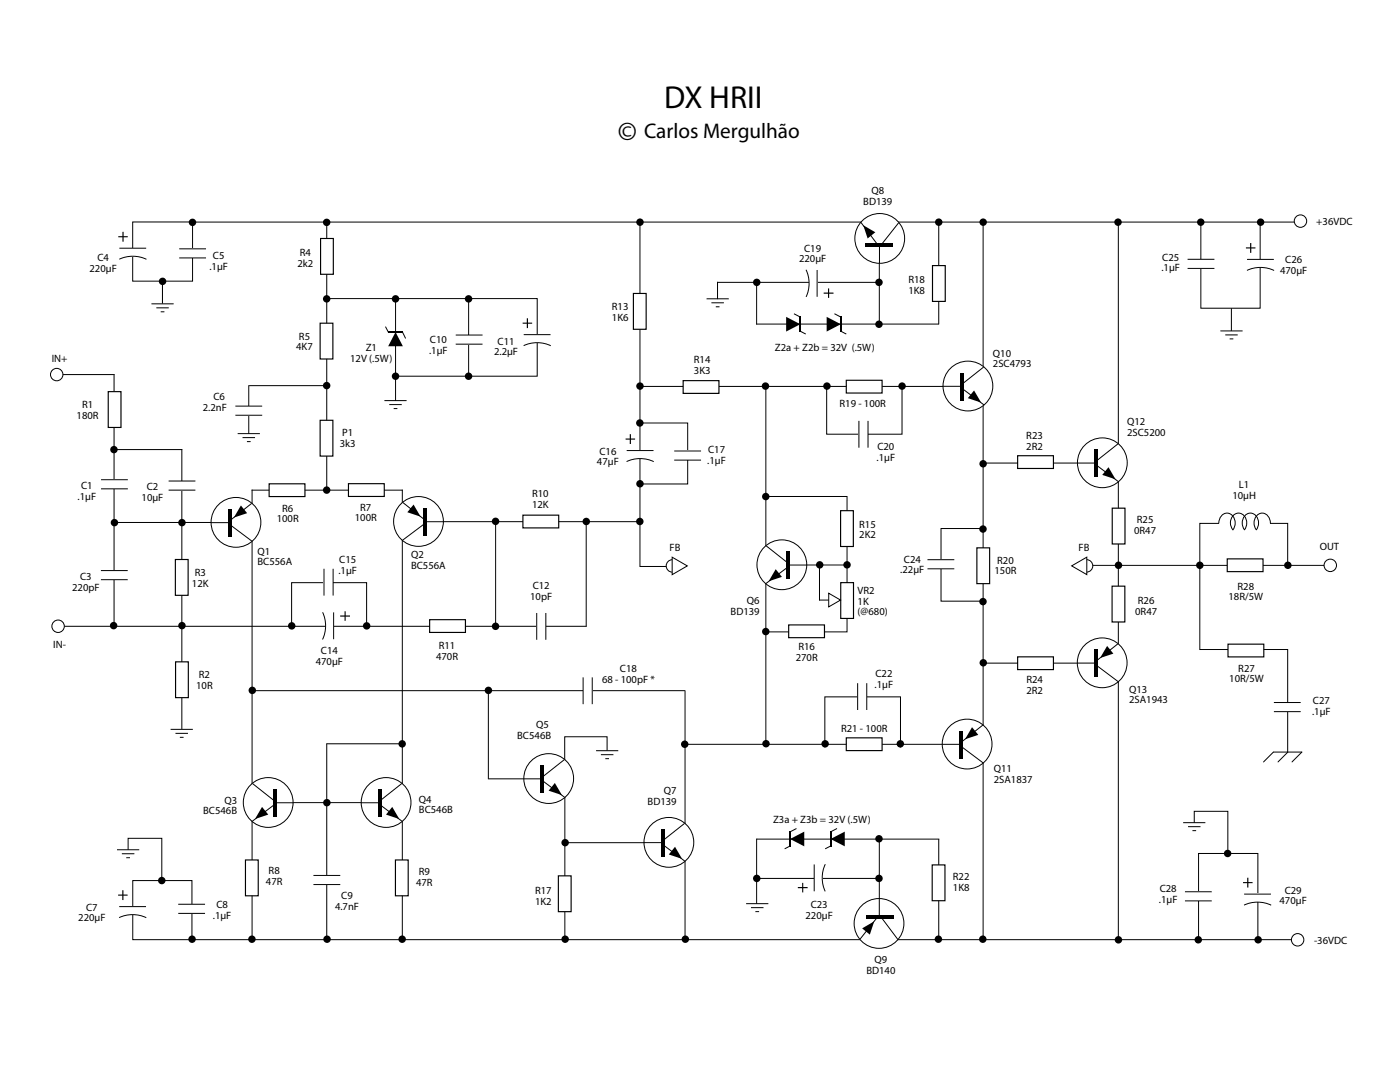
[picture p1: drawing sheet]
<svg xmlns="http://www.w3.org/2000/svg" width="279mm" height="216mm" viewBox="0 0 279 216" stroke-linecap="round" stroke-linejoin="round" font-family="sans-serif">
<!-- layer: Layer 2 -->
<g fill="none" stroke="#000" stroke-width=".2">
<path d="M26.5 44.3h11.9v11.8h-11.9zM65.4 59.6h41.8v15.5h-28.1M239.7 44.4v17.1h11.8v-17.1M165 77.3v9.3h15v-9.3M127.8 84.4h9.4v12.2h-9.4M152.8 99.1h16.2v27h-16.2M196 105.5h-8.2v14.5h8.2M239.4 112.7v-8.3h17.6v8.5M239.4 113.2v16.4h17.6v20.5M58.2 124.8v-8.5h15v8.5M121.2 149.8v-2.8h-8.5v4.7M164.6 149.1v-10h15.1v10"/>
<path d="M26.5 175.7h11.8v11.8h-11.8zM238.3 164.2v-2.3h6.7v8.1M239.2 187.4v-17.1h11.8v17.1"/>
</g>
<path d="M223.2 44.6v142.9z" fill="#fff" stroke="#000" stroke-width=".2"/>
<g fill="none" stroke="#000" stroke-width=".2">
<path d="M127.7 77.1h65.2M196.2 92.4h20.6M88.4 104.1h39.3M215.3 112.8h51.4M50.4 137.8h86.4M196.2 132.3h20.6M97.5 155.4h9M136.7 148.5h56.2M58.2 160.2h13.9M112.9 168.1h16.1M151 167.4h36.5M151 175.3h24.7"/>
<path d="M38.3 187.5h220.9"/>
</g>
<g fill="#fff" stroke="#000" stroke-width=".2">
<path d="M80.3 97.7v89.8z"/>
<path d="M112.7 158.7v28.8z"/>
<path d="M127.7 44.8v68.3z"/>
<path d="M136.7 137.9v49.6z"/>
<path d="M175.5 167.3v20.2z"/>
<path d="M187.3 167.4v20.1z"/>
<path d="M196.2 44.6v142.9z"/>
<path d="M151 167.3v13z"/>
<path d="M97.5 138v17.5z"/>
<path d="M50.3 97.7v89.8z"/>
<path d="M36.3 89.6v55.9z"/>
<path d="M34.1 145.5h4.4z"/>
<path d="M35 146.3h2.5z"/>
<path d="M35.9 147.1h.7z"/>
<path d="M23.4 169.6h4.4z"/>
<path d="M24.3 170.4h2.5z"/>
<path d="M25.2 171.1h.7z"/>
<path d="M148.9 180.3h4.4z"/>
<path d="M149.9 181.1h2.5z"/>
<path d="M150.8 181.9h.7z"/>
<path d="M141 59.6h4.4z"/>
<path d="M142 60.4h2.5z"/>
<path d="M142.9 61.2h.7z"/>
<path d="M30.2 60.6h4.5z"/>
<path d="M31.2 61.4h2.5z"/>
<path d="M32.1 62.2h.7z"/>
</g>
<g fill="#fff" stroke="#000" stroke-width=".23">
<path d="M78.9 171.6h2.6v7.1h-2.6z"/>
<path d="M126.4 58.6h2.6v7.1h-2.6z"/>
<path d="M111.4 174.8h2.6v7.1h-2.6z"/>
<path d="M186 172.6h2.6v7.1h-2.6z"/>
<path d="M49 171.6h2.5v7.1h-2.5z"/>
<path d="M35 111.6h2.5v7.2h-2.5z"/>
</g>
<circle cx="83.5" cy="104.1" r="5" fill="#fff"/>
<g fill="none" stroke="#000" stroke-width=".2">
<path d="M80.4 100.3l4.2 3.3M84.6 104.6l-4.3 3.2M84.8 104.1h3.7"/>
<circle cx="83.5" cy="104.1" r="5"/>
</g>
<path d="M82.5 100.7l1.4 2.4-2.6-.9zM84.5 101.4h.6v5.5h-.6z" fill="#000"/>
<circle cx="175.4" cy="184.3" r="5" fill="#fff"/>
<g fill="none" stroke="#000" stroke-width=".2">
<path d="M175.5 179.3v3.6M175 183.2l-3.4 4.2M176 183.2l3.2 4.3"/>
<circle cx="175.4" cy="184.3" r="5"/>
</g>
<path d="M172.7 182.7h5.6v.6h-5.6zM172.1 185.2l2.4-1.4-.9 2.7z" fill="#000"/>
<circle cx="193" cy="148.5" r="5" fill="#fff"/>
<g fill="none" stroke="#000" stroke-width=".2">
<path d="M188 148.5h3.7M191.9 149l4.3 3.2M196.1 144.7l-4.2 3.3"/>
<circle cx="193" cy="148.5" r="5"/>
</g>
<path d="M191.4 145.8h.7v5.6h-.7zM194 145.1l1.2 1.5-2.6 .9z" fill="#000"/>
<circle cx="220" cy="132.3" r="5" fill="#fff"/>
<g fill="none" stroke="#000" stroke-width=".2">
<path d="M215 132.3h3.7M218.9 132.8l4.3 3.2M223.1 128.5l-4.2 3.3"/>
<circle cx="220" cy="132.3" r="5"/>
</g>
<path d="M218.4 129.6h.6v5.5h-.6zM220.9 128.9l1.3 1.5-2.7 .9z" fill="#000"/>
<circle cx="77.1" cy="160.1" r="5" fill="#fff"/>
<g fill="none" stroke="#000" stroke-width=".2">
<path d="M80.2 156.3l-4.2 3.4M72.1 160.2h3.6M76 160.7l4.3 3.2"/>
<circle cx="77.1" cy="160.1" r="5"/>
</g>
<path d="M75.5 157.4h.6v5.6h-.6zM78.3 161l1.4 2.4-2.7-.9z" fill="#000"/>
<circle cx="193.2" cy="77" r="5" fill="#fff"/>
<g fill="none" stroke="#000" stroke-width=".2">
<path d="M188.2 77.1h3.7M192.1 77.6l4.3 3.2M196.3 73.2l-4.2 3.4"/>
<circle cx="193.2" cy="77" r="5"/>
</g>
<path d="M191.6 74.3h.6v5.6h-.6zM194.4 77.9l1.4 2.4-2.6-.9z" fill="#000"/>
<circle cx="220" cy="92.3" r="5" fill="#fff"/>
<g fill="none" stroke="#000" stroke-width=".2">
<path d="M215 92.4h3.7M218.9 92.9l4.3 3.2M223.1 88.6l-4.2 3.3"/>
<circle cx="220" cy="92.3" r="5"/>
</g>
<path d="M218.4 89.7h.7v5.5h-.7zM221.2 93.2l1.4 2.4-2.6-.8z" fill="#000"/>
<circle cx="133.5" cy="168.1" r="5" fill="#fff"/>
<g fill="none" stroke="#000" stroke-width=".2">
<path d="M128.5 168.1h3.7M132.4 168.6l4.3 3.3M136.6 164.3l-4.2 3.3"/>
<circle cx="133.5" cy="168.1" r="5"/>
</g>
<path d="M131.9 165.4h.7v5.6h-.7zM134.7 169l1.4 2.4-2.6-.9z" fill="#000"/>
<circle cx="53.5" cy="160.1" r="5" fill="#fff"/>
<g fill="none" stroke="#000" stroke-width=".2">
<path d="M50.4 156.3l4.2 3.4M54.6 160.7l-4.3 3.2M54.8 160.2h3.7"/>
<circle cx="53.5" cy="160.1" r="5"/>
</g>
<g fill="#000">
<path d="M78.9 66.3l1.5 2.8h-2.9zM52.3 161l1.2 1.5-2.6 .9zM54.5 157.4h.6v5.6h-.6z"/>
<circle cx="32.4" cy="56.1" r=".74"/>
<circle cx="38.4" cy="44.4" r=".74"/>
<circle cx="65.2" cy="59.6" r=".74"/>
<circle cx="65.2" cy="44.4" r=".74"/>
<circle cx="78.9" cy="59.6" r=".74"/>
<circle cx="93.5" cy="59.6" r=".74"/>
<circle cx="127.7" cy="44.3" r=".74"/>
<circle cx="187.3" cy="44.3" r=".74"/>
<circle cx="196.2" cy="44.3" r=".74"/>
<circle cx="223.1" cy="44.3" r=".74"/>
<circle cx="239.6" cy="44.3" r=".74"/>
<circle cx="251.6" cy="44.3" r=".74"/>
<circle cx="65.2" cy="76.9" r=".74"/>
<circle cx="78.9" cy="75.1" r=".74"/>
<circle cx="93.5" cy="75.1" r=".74"/>
<circle cx="127.7" cy="77" r=".74"/>
<circle cx="152.8" cy="77" r=".74"/>
<circle cx="165" cy="77" r=".74"/>
<circle cx="180" cy="77" r=".74"/>
<circle cx="22.7" cy="89.7" r=".74"/>
<circle cx="65.2" cy="97.8" r=".74"/>
<circle cx="127.7" cy="84.4" r=".74"/>
<circle cx="127.7" cy="96.5" r=".74"/>
<circle cx="152.8" cy="99.1" r=".74"/>
<circle cx="196.2" cy="92.5" r=".74"/>
<circle cx="22.8" cy="104.3" r=".74"/>
<circle cx="36.3" cy="104.3" r=".74"/>
<circle cx="98.9" cy="104" r=".74"/>
<circle cx="117" cy="104.1" r=".74"/>
<circle cx="127.7" cy="104.1" r=".74"/>
<circle cx="163.6" cy="112.7" r=".74"/>
<circle cx="169" cy="112.7" r=".74"/>
<circle cx="196.2" cy="105.6" r=".74"/>
<circle cx="223.2" cy="112.8" r=".74"/>
<circle cx="239.4" cy="112.8" r=".74"/>
<circle cx="257" cy="112.8" r=".74"/>
<circle cx="22.7" cy="124.8" r=".74"/>
<circle cx="36.3" cy="124.8" r=".74"/>
<circle cx="50.4" cy="137.8" r=".74"/>
<circle cx="58.2" cy="124.9" r=".74"/>
<circle cx="73.2" cy="124.9" r=".74"/>
<circle cx="97.5" cy="137.8" r=".74"/>
<circle cx="98.9" cy="125" r=".74"/>
<circle cx="152.8" cy="126" r=".74"/>
<circle cx="196.2" cy="120" r=".74"/>
<circle cx="196.2" cy="132.3" r=".74"/>
<circle cx="80.3" cy="148.4" r=".74"/>
<circle cx="136.7" cy="148.5" r=".74"/>
<circle cx="164.7" cy="148.4" r=".74"/>
<circle cx="179.7" cy="148.4" r=".74"/>
<circle cx="32.3" cy="175.7" r=".74"/>
<circle cx="65.2" cy="160.2" r=".74"/>
<circle cx="112.8" cy="168.1" r=".74"/>
<circle cx="151" cy="175.3" r=".74"/>
<circle cx="175.4" cy="175.3" r=".74"/>
<circle cx="175.4" cy="167.4" r=".74"/>
<circle cx="38.3" cy="187.4" r=".74"/>
<circle cx="50.3" cy="187.4" r=".74"/>
<circle cx="65.3" cy="187.4" r=".74"/>
<circle cx="80.3" cy="187.4" r=".74"/>
<circle cx="112.8" cy="187.4" r=".74"/>
<circle cx="136.8" cy="187.4" r=".74"/>
<circle cx="187.3" cy="187.4" r=".74"/>
<circle cx="196.1" cy="187.4" r=".74"/>
<circle cx="223.2" cy="187.5" r=".74"/>
<circle cx="239.1" cy="187.5" r=".74"/>
<circle cx="251.1" cy="187.5" r=".74"/>
</g>
<path d="M77.5 66.3h2.9" fill="none" stroke="#000" stroke-width=".26"/>
<g fill="#fff" stroke="#000" stroke-width=".2">
<path d="M80.3 66.2l.7 1.3z"/>
<path d="M76.9 65.2l.7 1.2z"/>
</g>
<path d="M157.7 167.4l2.8-1.5v3z" fill="#000"/>
<path d="M157.7 165.9v3" fill="none" stroke="#000" stroke-width=".32"/>
<g fill="#fff" stroke="#000" stroke-width=".2">
<path d="M157.7 166l1.3-.7z"/>
<path d="M156.6 169.4l1.2-.6z"/>
</g>
<path d="M165.8 167.4l2.8-1.5v3z" fill="#000"/>
<path d="M165.8 165.9v3" fill="none" stroke="#000" stroke-width=".32"/>
<g fill="#fff" stroke="#000" stroke-width=".2">
<path d="M165.8 166l1.2-.7z"/>
<path d="M164.7 169.4l1.2-.6z"/>
</g>
<path d="M38.8 44.3h220.7M65.2 44.5v53.4M11.5 74.7h11.3M22.8 74.7v50.1M49.7 77h15.4M22.8 89.7h13.6M50.2 97.8h30.2M22.8 104.3h19.6M127.7 113h6.2M11.7 125h105.4M65.1 148.4h15.1M65.2 148.4v39.1" fill="none" stroke="#000" stroke-width=".2"/>
<g fill="#fff" stroke="#000" stroke-width=".2">
<path d="M119 149.8h4.4z"/>
<path d="M119.9 150.6h2.5z"/>
<path d="M120.8 151.4h.7z"/>
<path d="M47.4 86.5h4.5z"/>
<path d="M48.4 87.3h2.5z"/>
<path d="M49.3 88.1h.7z"/>
<path d="M76.7 79.9h4.4z"/>
<path d="M77.7 80.7h2.5z"/>
<path d="M78.6 81.5h.7z"/>
</g>
<path d="M32.4 56.1v4.5M78.9 59.5v20.5M93.5 59.5v15.6M49.6 76.9v9.6" fill="none" stroke="#000" stroke-width=".2"/>
<g fill="#fff">
<path d="M62.6 174.7h5.3v1.8h-5.3z"/>
<path d="M20.1 113.8h5.3v1.9h-5.3z"/>
<path d="M47 81h5.3v1.8h-5.3z"/>
<path d="M20.2 95.7h5.3v1.8h-5.3z"/>
<path d="M35.6 180.4h5.3v1.8h-5.3z"/>
<path d="M116.4 135.2h1.8v5.3h-1.8z"/>
<path d="M64.6 113.5h1.9v5.3h-1.9z"/>
</g>
<g fill="#fff" stroke="#000" stroke-width=".2">
<path d="M62.6 174.7h5.3z"/>
<path d="M62.6 176.5h5.3z"/>
<path d="M20.1 113.9h5.4z"/>
<path d="M20.1 115.7h5.4z"/>
<path d="M47 81h5.3z"/>
<path d="M47 82.9h5.3z"/>
<path d="M20.2 95.7h5.3z"/>
<path d="M20.2 97.5h5.3z"/>
<path d="M35.6 180.4h5.3z"/>
<path d="M35.6 182.3h5.3z"/>
<path d="M116.4 135.2v5.3z"/>
<path d="M118.2 135.2v5.3z"/>
<path d="M64.7 113.5v5.3z"/>
<path d="M66.5 113.5v5.3z"/>
</g>
<path d="M98.9 104.2v20.7M117 104.2v20.8" fill="none" stroke="#000" stroke-width=".2"/>
<path d="M107.1 122.4h1.8v5.3h-1.8z" fill="#fff"/>
<g fill="#fff" stroke="#000" stroke-width=".2">
<path d="M107.1 122.3v5.4z"/>
<path d="M108.9 122.3v5.4z"/>
</g>
<path d="M152.8 77.5v70.6" fill="none" stroke="#000" stroke-width=".2"/>
<g fill="#fff">
<path d="M171.1 136.4h1.9v5.3h-1.9z"/>
<path d="M171.4 84h1.8v5.3h-1.8z"/>
<circle cx="11.3" cy="74.7" r="1.24"/>
</g>
<g fill="#fff" stroke="#000" stroke-width=".2">
<path d="M171.2 136.3v5.4z"/>
<path d="M173 136.3v5.4z"/>
<path d="M171.4 84v5.3z"/>
<path d="M173.2 84v5.3z"/>
</g>
<circle cx="11.3" cy="74.7" r="1.24" fill="none" stroke="#000" stroke-width=".2"/>
<circle cx="11.6" cy="125" r="1.24" fill="#fff"/>
<circle cx="11.6" cy="125" r="1.24" fill="none" stroke="#000" stroke-width=".2"/>
<circle cx="265.5" cy="112.8" r="1.24" fill="#fff"/>
<circle cx="265.5" cy="112.8" r="1.24" fill="none" stroke="#000" stroke-width=".2"/>
<circle cx="259.5" cy="44.1" r="1.24" fill="#fff"/>
<circle cx="259.5" cy="44.1" r="1.24" fill="none" stroke="#000" stroke-width=".2"/>
<circle cx="259" cy="187.5" r="1.24" fill="#fff"/>
<circle cx="259" cy="187.5" r="1.24" fill="none" stroke="#000" stroke-width=".2"/>
<circle cx="152.9" cy="148.4" r=".74" fill="#000"/>
<g fill="#fff" stroke="#000" stroke-width=".23">
<path d="M85.7 123.6h7.2v2.6h-7.2z"/>
<path d="M168.9 147.2h7.1v2.6h-7.1z"/>
<path d="M244.9 111.5h7.2v2.6h-7.2z"/>
<path d="M157.4 124.7h7.1v2.5h-7.1z"/>
<path d="M168.9 75.9h7.1v2.5h-7.1z"/>
<path d="M203.1 131.1h7.1v2.5h-7.1z"/>
<path d="M203.1 90.9h7.1v2.6h-7.1z"/>
<path d="M104.4 102.8h7.1v2.5h-7.1z"/>
<path d="M136.3 75.9h7.2v2.6h-7.2z"/>
<path d="M53.7 96.5h7.2v2.6h-7.2z"/>
<path d="M69.5 96.5h7.2v2.6h-7.2z"/>
</g>
<circle cx="47.1" cy="104.2" r="5" fill="#fff"/>
<g fill="none" stroke="#000" stroke-width=".2">
<path d="M42.1 104.3h3.7M46 104.8l4.3 3.2M50.2 100.4l-4.2 3.4"/>
<circle cx="47.1" cy="104.2" r="5"/>
</g>
<path d="M45.5 101.5h.7v5.6h-.7zM48.1 100.9l1.2 1.5-2.6 .9z" fill="#000"/>
<path d="M65 122.2h1.6v5.3h-1.6z" fill="#fff"/>
<path d="M66.6 122.2v5.3z" fill="#fff" stroke="#000" stroke-width=".2"/>
<path d="M64.4 122.2a6.4 6.4 0 0 1 0 5.4" fill="none" stroke="#000" stroke-width=".2"/>
<path d="M67.9 122.8h.9v-.8h.2v.8h.8v.2h-.8v.9h-.2v-.9h-.9z" fill="#000"/>
<path d="M162.4 172.5h1.7v5.3h-1.7z" fill="#fff"/>
<path d="M162.5 172.5v5.3z" fill="#fff" stroke="#000" stroke-width=".2"/>
<path d="M143.1 56.3h32.6M150.9 64.7h36.5M164.7 172.4a6.4 6.4 0 0 0 0 5.5" fill="none" stroke="#000" stroke-width=".2"/>
<path d="M159.2 177h.9v-.8h.2v.8h.9v.2h-.9v.9h-.2v-.9h-.9z" fill="#000"/>
<g fill="#fff" stroke="#000" stroke-width=".2">
<path d="M175.5 44.1v20.6z"/>
<path d="M143.2 56.2v3.5z"/>
<path d="M187.3 44.1v20.6z"/>
<path d="M151 56.2v8.6z"/>
</g>
<path d="M186.1 53h2.5v7.1h-2.5z" fill="#fff" stroke="#000" stroke-width=".23"/>
<g fill="#000">
<path d="M165 63.2l2.8 1.5-2.8 1.5z"/>
<circle cx="151" cy="56.3" r=".74"/>
<circle cx="175.4" cy="56.3" r=".74"/>
<circle cx="175.4" cy="64.7" r=".74"/>
</g>
<path d="M167.7 63.1v3" fill="none" stroke="#000" stroke-width=".32"/>
<g fill="#fff" stroke="#000" stroke-width=".2">
<path d="M166.5 62.6l1.3 .7z"/>
<path d="M167.7 66l1.2 .7z"/>
</g>
<path d="M156.9 63.2l2.8 1.5-2.8 1.5z" fill="#000"/>
<path d="M159.7 63.1v3" fill="none" stroke="#000" stroke-width=".32"/>
<g fill="#fff" stroke="#000" stroke-width=".2">
<path d="M158.4 62.6l1.3 .7z"/>
<path d="M159.6 66l1.2 .7z"/>
<path d="M163.1 53.9v5.3z"/>
</g>
<path d="M161.5 53.9h1.6v5.3h-1.6z" fill="#fff"/>
<path d="M160.9 53.8a6.4 6.4 0 0 1 0 5.4" fill="none" stroke="#000" stroke-width=".2"/>
<path d="M164.4 58.4h.9v-.9h.2v.9h.8v.2h-.8v.8h-.2v-.8h-.9z" fill="#000"/>
<g fill="#fff" stroke="#000" stroke-width=".23">
<path d="M63.9 83.9h2.5v7.1h-2.5z"/>
<path d="M63.9 64.5h2.5v7.1h-2.5z"/>
<path d="M21.6 78.1h2.5v7.2h-2.5z"/>
<path d="M64 47.6h2.5v7.1h-2.5z"/>
</g>
<g fill="#fff">
<path d="M35.8 49.6h5.3v1.9h-5.3z"/>
<path d="M33.6 96h5.3v1.8h-5.3z"/>
<path d="M134.6 90h5.3v1.8h-5.3z"/>
<path d="M90.9 66.8h5.3v1.9h-5.3z"/>
<path d="M23.9 49.5h5.3v1.6h-5.3z"/>
</g>
<g fill="#fff" stroke="#000" stroke-width=".2">
<path d="M35.8 49.6h5.3z"/>
<path d="M35.8 51.5h5.3z"/>
<path d="M33.6 96h5.4z"/>
<path d="M33.6 97.8h5.4z"/>
<path d="M134.6 90h5.3z"/>
<path d="M134.6 91.8h5.3z"/>
<path d="M90.9 66.9h5.4z"/>
<path d="M90.9 68.7h5.4z"/>
<path d="M23.8 49.5h5.4z"/>
</g>
<path d="M23.8 51.7a6.4 6.4 0 0 1 5.4 0" fill="none" stroke="#000" stroke-width=".2"/>
<path d="M24.4 46.3h.3v.8h.8v.2h-.8v.9h-.3v-.9h-.8v-.2h.8z" fill="#000"/>
<path d="M125.1 89.9h5.3v1.6h-5.3z" fill="#fff"/>
<path d="M125.1 89.9h5.3z" fill="#fff" stroke="#000" stroke-width=".2"/>
<path d="M125.1 92.1a6.4 6.4 0 0 1 5.4 0" fill="none" stroke="#000" stroke-width=".2"/>
<path d="M125.7 86.6h.2v.9h.8v.2h-.8v.9h-.2v-.9h-.9v-.2h.9z" fill="#000"/>
<path d="M23.8 180.8h5.3v1.7h-5.3z" fill="#fff"/>
<path d="M23.8 180.9h5.3z" fill="#fff" stroke="#000" stroke-width=".2"/>
<path d="M23.8 183.1a6.4 6.4 0 0 1 5.4 0" fill="none" stroke="#000" stroke-width=".2"/>
<path d="M24.4 177.6h.2v.9h.9v.2h-.9v.9h-.2v-.9h-.8v-.2h.8z" fill="#000"/>
<path d="M104.6 66.7h5.3v1.7h-5.3z" fill="#fff"/>
<path d="M104.5 66.8h5.4z" fill="#fff" stroke="#000" stroke-width=".2"/>
<path d="M104.5 69a6.4 6.4 0 0 1 5.4 0" fill="none" stroke="#000" stroke-width=".2"/>
<path d="M105.1 63.5h.3v.9h.8v.2h-.8v.9h-.3v-.9h-.8v-.2h.8z" fill="#000"/>
<g fill="#fff" stroke="#000" stroke-width=".23">
<path d="M167.8 101.9h2.5v7.1h-2.5z"/>
<path d="M222 101.4h2.5v7.1h-2.5z"/>
<path d="M245.1 128.5h7.1v2.6h-7.1z"/>
<path d="M221.9 117h2.6v7.1h-2.6z"/>
<path d="M195 109.3h2.5v7.2h-2.5z"/>
<path d="M167.8 116.3h2.5v7.1h-2.5z"/>
</g>
<circle cx="134.2" cy="112.9" r="1.24" fill="#fff"/>
<circle cx="134.2" cy="112.9" r="1.24" fill="none" stroke="#000" stroke-width=".2"/>
<path d="M134.1 111.2l3.1 1.7-3.1 1.8z" fill="#fff"/>
<path d="M134.1 111.2l3.1 1.7-3.1 1.8z" fill="none" stroke="#000" stroke-width=".2"/>
<circle cx="216.8" cy="112.9" r="1.24" fill="#fff"/>
<circle cx="216.8" cy="112.9" r="1.24" fill="none" stroke="#000" stroke-width=".2"/>
<path d="M213.9 112.9l3-1.7v3.5z" fill="#fff"/>
<path d="M213.9 112.9l3-1.7v3.5z" fill="none" stroke="#000" stroke-width=".2"/>
<circle cx="175.6" cy="47.6" r="5" fill="#fff"/>
<g fill="none" stroke="#000" stroke-width=".2">
<path d="M171.8 44.3l3.2 4.4M175.5 48.9v3.7M179.4 44.4l-3.4 4.3M160.7 112.7h8.4M163.5 119.7h1.9M163.5 112.8v7M165.4 118.4l2.3 1.3-2.3 1.4z"/>
<circle cx="175.6" cy="47.6" r="5"/>
</g>
<path d="M172.3 44.9l2.4 1.4-1.5 1.3zM172.7 48.5h5.6v.7h-5.6z" fill="#000"/>
<circle cx="156" cy="112.7" r="5" fill="#fff"/>
<g fill="none" stroke="#000" stroke-width=".2">
<path d="M152.9 108.9l4.2 3.3M157.1 113.2l-4.3 3.3M157.3 112.7h3.7"/>
<circle cx="156" cy="112.7" r="5"/>
</g>
<path d="M154.8 113.6l1.3 1.5-2.7 .9zM157 110h.6v5.6h-.6z" fill="#000"/>
<g fill="#fff">
<path d="M254.2 140.2h5.3v1.8h-5.3z"/>
<path d="M185.2 111.7h5.3v1.8h-5.3z"/>
</g>
<g fill="#fff" stroke="#000" stroke-width=".2">
<path d="M254.2 140.2h5.4z"/>
<path d="M254.2 142h5.4z"/>
<path d="M185.1 113.5h5.4z"/>
<path d="M185.1 111.7h5.4z"/>
<path d="M243.6 66h4.4z"/>
<path d="M244.5 66.8h2.5z"/>
<path d="M245.4 67.6h.7z"/>
</g>
<path d="M245.7 61.5v4.5" fill="none" stroke="#000" stroke-width=".2"/>
<g fill="#fff">
<path d="M237 51.7h5.3v1.8h-5.3z"/>
<path d="M248.9 51.7h5.3v1.6h-5.3z"/>
</g>
<g fill="#fff" stroke="#000" stroke-width=".2">
<path d="M237 51.7h5.4z"/>
<path d="M237 53.6h5.4z"/>
<path d="M248.9 51.8h5.3z"/>
</g>
<path d="M248.9 54a6.4 6.4 0 0 1 5.4 0" fill="none" stroke="#000" stroke-width=".2"/>
<path d="M249.5 48.5h.2v.9h.9v.2h-.9v.9h-.2v-.9h-.8v-.2h.8z" fill="#000"/>
<g fill="#fff" stroke="#000" stroke-width=".2">
<path d="M236.1 164.2h4.5z"/>
<path d="M237.1 165h2.5z"/>
<path d="M238 165.7h.7z"/>
</g>
<circle cx="245" cy="170.3" r=".74" fill="#000"/>
<g fill="#fff">
<path d="M236.5 177.9h5.3v1.8h-5.3z"/>
<path d="M248.3 178.4h5.3v1.6h-5.3z"/>
</g>
<g fill="#fff" stroke="#000" stroke-width=".2">
<path d="M236.5 177.9h5.3z"/>
<path d="M236.5 179.8h5.3z"/>
<path d="M248.3 178.4h5.3z"/>
</g>
<path d="M248.3 180.6a6.4 6.4 0 0 1 5.4 0" fill="none" stroke="#000" stroke-width=".2"/>
<path d="M248.9 175.1h.2v.9h.9v.2h-.9v.9h-.2v-.9h-.8v-.2h.8z" fill="#000"/>
<circle cx="109.5" cy="155.4" r="5" fill="#fff"/>
<g fill="none" stroke="#000" stroke-width=".2">
<path d="M104.5 155.4h3.7M108.4 155.9l4.3 3.2M112.6 151.6l-4.2 3.3"/>
<circle cx="109.5" cy="155.4" r="5"/>
</g>
<path d="M107.9 152.7h.7v5.5h-.7zM110.7 156.2l1.4 2.4-2.6-.8z" fill="#000"/>
<path d="M254.1 150.1h5.7z" fill="#fff" stroke="#000" stroke-width=".2"/>
<path d="M254.1 150.1l-1.9 1.9M257 150.1l-1.9 1.9M259.8 150.1l-1.9 1.9" fill="none" stroke="#000" stroke-width=".2"/>
<path d="M35 132.1h2.6v7.1h-2.6z" fill="#fff" stroke="#000" stroke-width=".23"/>
<path d="M243.3 104.2h10.1v.7h-10.1z" fill="#fff"/>
<path d="M243.2 104.4a1.63 1.63 0 0 1 .9-1.8 1.63 1.63 0 0 1 1.9 .4 2.28 2.28 0 0 1 .1 2.7M246 105.7a2.03 2.03 0 0 1 1.2-3.3 2.06 2.06 0 0 1 1.2 3.3M248.3 105.7a2.06 2.06 0 0 1 1.2-3.3 2.06 2.06 0 0 1 1.2 3.3M253.5 104.4a1.63 1.63 0 0 0-.8-1.8 1.63 1.63 0 0 0-2 .4 2.28 2.28 0 0 0 0 2.7M25.6 169.6v-2.3h6.7v8.2" fill="none" stroke="#000" stroke-width=".2"/>
<text font-size="6.3" x="132.5" y="21.5">DX HRII</text>
<text font-size="5.6" x="123.3" y="28.1">©</text>
<text font-size="4.2" x="128.6" y="27.6">Carlos Mergulhão</text>
<g font-size="2.1">
<text x="172.3" y="40.9">BD139</text>
<text x="173.9" y="38.8">Q8</text>
<text x="262.7" y="44.9">+36VDC</text>
<text x="19.4" y="52.2">C4</text>
<text x="41.8" y="53.8">.1µF</text>
<text x="42.5" y="51.7">C5</text>
<text x="59.4" y="53.3">2k2</text>
<text x="59.8" y="51.2">R4</text>
<text x="159.5" y="52.3">220µF</text>
<text x="160.5" y="50.2">C19</text>
<text x="231.9" y="52.1">C25</text>
<text x="256.5" y="52.5">C26</text>
<text x="17.9" y="54.3">220µF</text>
<text x="181.3" y="58.6">1K8</text>
<text x="181.3" y="56.5">R18</text>
<text x="231.8" y="54.2">.1µF</text>
<text x="255.5" y="54.6">470µF</text>
<text x="122.1" y="64">1K6</text>
<text x="122.1" y="61.9">R13</text>
<text x="59.1" y="69.9">4K7</text>
<text x="59.7" y="67.8">R5</text>
<text x="73" y="70.1">Z1</text>
<text x="85.6" y="70.6">.1µF</text>
<text x="85.8" y="68.5">C10</text>
<text x="98.6" y="70.9">2.2µF</text>
<text x="99.3" y="68.8">C11</text>
<text x="154.7" y="70">Z2a + Z2b = 32V (.5W)</text>
<text x="198.2" y="71.1">Q10</text>
<text x="10.3" y="72.2">IN+</text>
<text x="69.9" y="72.2">12V (.5W)</text>
<text x="138.5" y="74.6">3K3</text>
<text x="138.5" y="72.5">R14</text>
<text x="198.2" y="73.3">2SC4793</text>
<text x="15.3" y="83.6">180R</text>
<text x="16.4" y="81.5">R1</text>
<text x="40.5" y="82">2.2nF</text>
<text x="42.6" y="79.9">C6</text>
<text x="167.6" y="81.2">R19 - 100R</text>
<text x="67.8" y="89.2">3k3</text>
<text x="68.3" y="87.1">P1</text>
<text x="175.1" y="89.9">C20</text>
<text x="204.8" y="87.6">R23</text>
<text x="204.8" y="89.7">2R2</text>
<text x="224.9" y="84.9">Q12</text>
<text x="224.9" y="87">2SC5200</text>
<text x="119.1" y="92.9">47µF</text>
<text x="119.6" y="90.7">C16</text>
<text x="141.2" y="92.6">.1µF</text>
<text x="141.3" y="90.5">C17</text>
<text x="174.9" y="92">.1µF</text>
<text x="15.5" y="99.8">.1µF</text>
<text x="16.2" y="97.7">C1</text>
<text x="28.3" y="99.9">10µF</text>
<text x="29.3" y="97.8">C2</text>
<text x="71.9" y="101.9">R7</text>
<text x="106.2" y="101.4">12K</text>
<text x="106.2" y="99.2">R10</text>
<text x="245.9" y="99.6">10µH</text>
<text x="247.3" y="97.4">L1</text>
<text x="55.2" y="104.2">100R</text>
<text x="56.3" y="102.1">R6</text>
<text x="70.8" y="104">100R</text>
<text x="171.5" y="107.4">2K2</text>
<text x="171.5" y="105.3">R15</text>
<text x="226.3" y="106.5">0R47</text>
<text x="226.9" y="104.4">R25</text>
<text x="51.4" y="110.7">Q1</text>
<text x="51.4" y="112.8">BC556A</text>
<text x="67.7" y="112.4">C15</text>
<text x="82" y="111.4">Q2</text>
<text x="82" y="113.5">BC556A</text>
<text x="133.6" y="110">FB</text>
<text x="180.4" y="112.3">C24</text>
<text x="199" y="112.5">R20</text>
<text x="215.3" y="110">FB</text>
<text x="263.4" y="109.7">OUT</text>
<text x="14.4" y="117.9">220pF</text>
<text x="16" y="115.8">C3</text>
<text x="38.3" y="117.1">12K</text>
<text x="38.9" y="115">R3</text>
<text x="67.5" y="114.5">.1µF</text>
<text x="105.8" y="119.6">10pF</text>
<text x="106.3" y="117.5">C12</text>
<text x="171.2" y="118.5">VR2</text>
<text x="179.7" y="114.4">.22µF</text>
<text x="198.5" y="114.6">150R</text>
<text x="245.2" y="119.8">18R/5W</text>
<text x="247" y="117.7">R28</text>
<text x="145.8" y="122.6">BD139</text>
<text x="149.1" y="120.5">Q6</text>
<text x="171.2" y="120.6">1K</text>
<text x="171.2" y="122.8">(@680)</text>
<text x="226.6" y="122.7">0R47</text>
<text x="227.1" y="120.6">R26</text>
<text x="10.6" y="129.3">IN-</text>
<text x="64" y="130.6">C14</text>
<text x="87" y="131.6">470R</text>
<text x="87.6" y="129.5">R11</text>
<text x="158.8" y="131.9">270R</text>
<text x="159.3" y="129.7">R16</text>
<text x="39.1" y="137.5">10R</text>
<text x="39.7" y="135.3">R2</text>
<text x="63" y="132.7">470µF</text>
<text x="120.2" y="136.3">68 - 100pF *</text>
<text x="123.7" y="134.1">C18</text>
<text x="174.6" y="137.3">.1µF</text>
<text x="174.7" y="135.1">C22</text>
<text x="204.8" y="136.4">R24</text>
<text x="245.3" y="136.1">10R/5W</text>
<text x="247.1" y="134">R27</text>
<text x="204.8" y="138.5">2R2</text>
<text x="225.3" y="138.2">Q13</text>
<text x="225.3" y="140.3">2SA1943</text>
<text x="261.9" y="142.6">.1µF</text>
<text x="262" y="140.5">C27</text>
<text x="103.2" y="147.4">BC546B</text>
<text x="107" y="145.3">Q5</text>
<text x="167.9" y="146">R21 - 100R</text>
<text x="198.3" y="154.1">Q11</text>
<text x="44.8" y="160.3">Q3</text>
<text x="83.6" y="160.2">Q4</text>
<text x="129.2" y="160.5">BD139</text>
<text x="132.5" y="158.4">Q7</text>
<text x="198.3" y="156.2">2SA1837</text>
<text x="40.5" y="162.4">BC546B</text>
<text x="83.6" y="162.3">BC546B</text>
<text x="154.3" y="164.3">Z3a + Z3b = 32V (.5W)</text>
<text x="53.1" y="176.5">47R</text>
<text x="53.6" y="174.4">R8</text>
<text x="68.1" y="179.4">C9</text>
<text x="83" y="176.7">47R</text>
<text x="83.6" y="174.6">R9</text>
<text x="106.8" y="178.4">R17</text>
<text x="190.2" y="177.8">1K8</text>
<text x="190.2" y="175.7">R22</text>
<text x="231.4" y="178">C28</text>
<text x="256.4" y="178.3">C29</text>
<text x="15.6" y="183.8">220µF</text>
<text x="17.2" y="181.7">C7</text>
<text x="42.5" y="183.4">.1µF</text>
<text x="43.2" y="181.3">C8</text>
<text x="66.9" y="181.5">4.7nF</text>
<text x="106.8" y="180.5">1K2</text>
<text x="160.8" y="183.3">220µF</text>
<text x="161.8" y="181.2">C23</text>
<text x="231.3" y="180.1">.1µF</text>
<text x="255.4" y="180.4">470µF</text>
<text x="262.2" y="188.4">-36VDC</text>
<text x="172.9" y="194.3">BD140</text>
<text x="174.5" y="192.2">Q9</text>
</g>
</svg>
